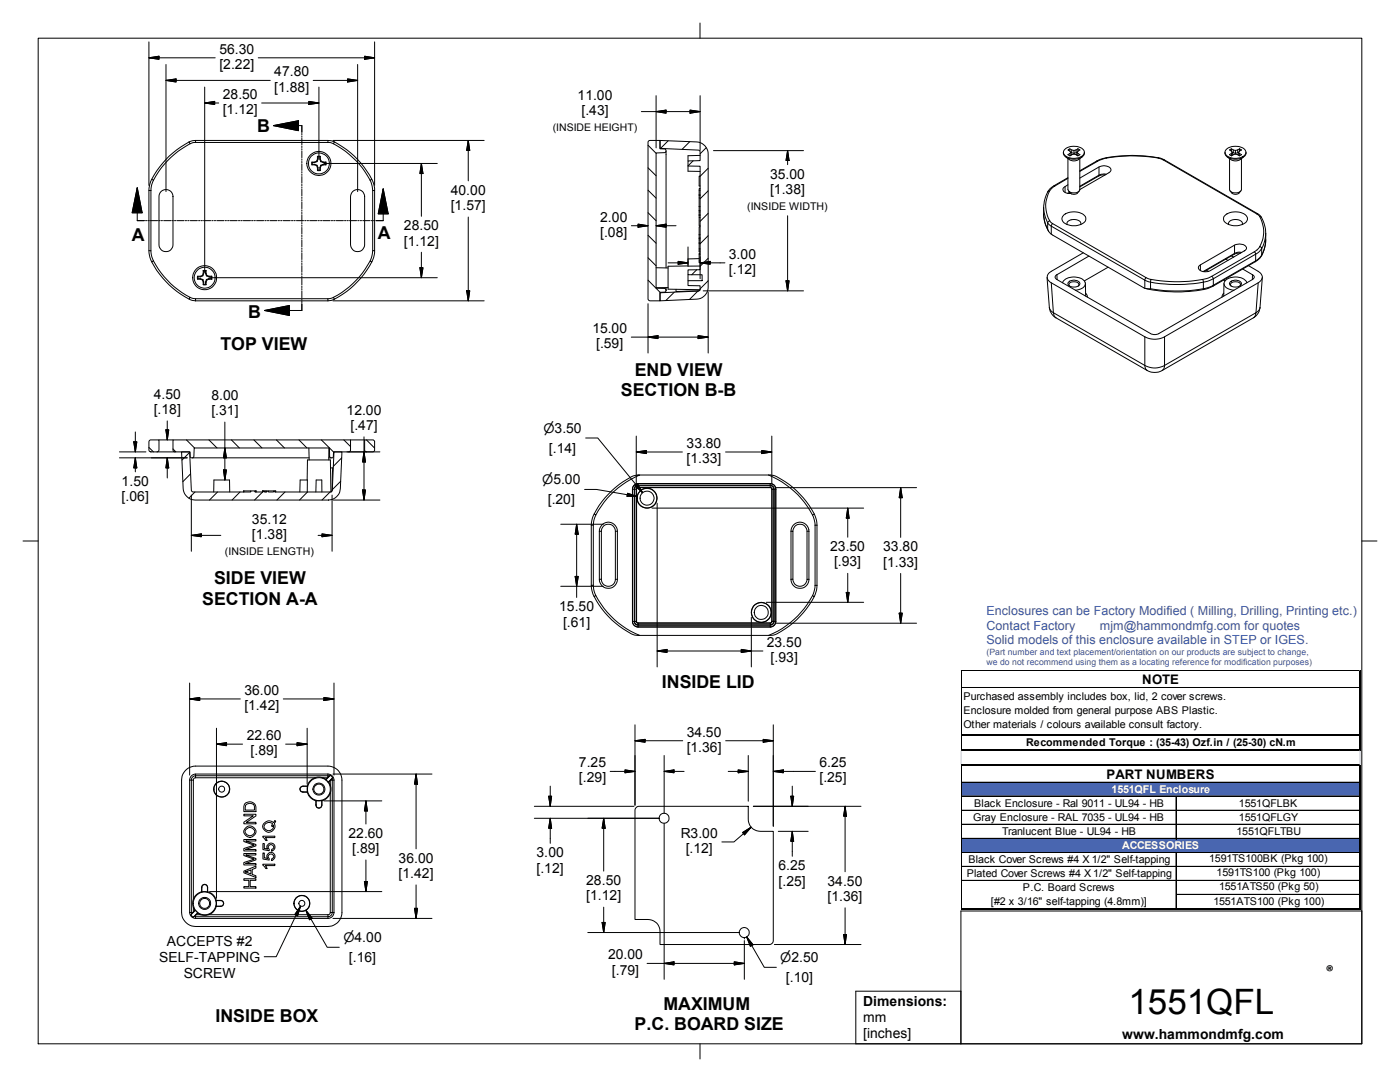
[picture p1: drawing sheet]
<svg xmlns="http://www.w3.org/2000/svg" width="279mm" height="216mm" viewBox="0 0 279 216" stroke-linecap="round" stroke-linejoin="round" font-family="sans-serif">
<g fill="none" stroke="#000" stroke-width=".2">
<path d="M29.7 38h.4M30.1 38v12M30.3 35.8l.3 .2M30.6 36l-.4 1.2-.1 .8M32.1 38.2a1.41 1.41 0 0 1 1.6-.3 1.41 1.41 0 0 1 .8 1.3v9.6a1.4 1.4 0 0 1-1.4 1.4 1.4 1.4 0 0 1-1.4-1.4v-9.6l.1-.5zM37.7 28.3a17.1 17.1 0 0 0-7.8 8.4l-.2 1.3v12.5a13 13 0 0 0 4.8 7l1.6 1.2 1.6 1 1.3 .3M37.7 28.3l.2 .4M37.7 28.3l1.3-.3v.4M37.9 28.7a17.5 17.5 0 0 0-7.3 7.3M39 28.4l-1.1 .3M39 28.4h26.4M39 28h26.4"/>
<path d="M62.2 32.3l.6 .1M62.3 32.8h.5v.1M62.3 32.4l-.1 .5M62.8 32.8l.5 .2M63.2 32.2l-.4 .1h-.6v.3v.3l1 .2M63.2 33.1l.2 .4M63.3 32.3h-.5M63.3 33l.2 .4-.1 .1M63.3 33l-.1 .1M63.4 34h.5M63.4 31.2h.5M63.4 31.2l.4 .1"/>
<path d="M63.4 31.2v.5M63.4 33.5v.5M63.4 31.7l-.2 .5M63.5 33.9l.4 .1M63.5 31.3v.5l-.1-.1M63.5 33.4v.5l-.1 .1M63.5 31.8l-.2 .5-.1-.1M63.9 31.7l.1 .6M63.9 31.2l-.1 .6M63.9 33.5l-.1 .4M63.9 31.7l.2 .5M63.9 31.2v.5"/>
<path d="M63.9 33.5v.5M64 33l-.2 .4M64 32.3l.5 .1M64 33l.1 .1M64.1 32.2l-.1 .1M64.1 33.1l-.2 .4M64.1 32.2l.4 .1M64.5 32.8l.5 .1M64.5 32.9v-.1l-.5 .2M64.5 32.3l.5 .1M64.5 32.9l-.4 .2M64.5 32.9h.5"/>
<path d="M64.5 32.3h.5M65 32.3v.6M65 32.3v.5M65.4 28v.4M65.4 28.4l1.1 .3M65.4 28l1.4 .3-.3 .4M66.5 28.7a18 18 0 0 1 7.4 7.3M66.8 28.3a17.6 17.6 0 0 1 7.4 7.5l-.3 .2M70.4 38.2a1.41 1.41 0 0 1 1.5-.3 1.41 1.41 0 0 1 .9 1.3v9.6a1.41 1.41 0 0 1-1.4 1.4 1.41 1.41 0 0 1-1.4-1.4v-9.6zM73.9 36l.4 1.2 .1 .8M74.2 35.8l.5 1.3 .1 .9M74.8 38h-.4v12"/>
<path d="M74.8 38v12M129.5 28.1l2.2-.1v1.7h.9a.37 .37 0 0 1 .3 .4 .37 .37 0 0 1-.3 .4h-1.7v27l1.7 .1a.37 .37 0 0 1 .3 .3 .37 .37 0 0 1-.3 .4h-.9v1.7h-2l-.4-.3v-31.4zM131.7 28l7.3 .3a2.42 2.42 0 0 1 2.3 2.4v26.6a2.39 2.39 0 0 1-2.3 2.4l-7.3 .3v-1.6l7.6-.3 .4-.3v-.8h-2.4v-1h2.8v-1.2h-2.8v-1h2.4v-20.6l-2.4-.1v-1l2.4-.1v-1.8l-.4-.2-7.6-.4zM132.9 30.1v23.3M137.3 33.1v1.1h2.4M139.5 38.9v2.3M139.5 39.5h.2M139.5 39h.2M139.5 38.9h.2M139.5 38h.2M139.7 31l-2.4 .1v1M139.7 37.6h-.2v1.3"/>
<path d="M139.7 35.1h-.2v2h.2M209.1 38.2a7 7 0 0 0-.8 3.2M209.5 38.1a5.9 5.9 0 0 0 0 6l-.4 .4v1.3M210.4 37.1l-.9 .6-.4 .5M210.4 37.1h.2l-1.1 1-.4 .1M212.2 30.4a1.71 1.71 0 0 0 1.9 1.4 1.9 1.9 0 0 0 2.3-1.2v-.2M212.5 29.8a2.94 2.94 0 0 1 3.8 .1 .97 .97 0 0 1-.8 1.5 2.67 2.67 0 0 1-3.3-.8l.1-.4zM212.6 37.2v1.2M212.7 31.3l.7 .5a1.71 1.71 0 0 0 1.8 0l.8-.5M213.1 35.5l-2.7 1.6M213.1 31.6v6.2a1.4 1.4 0 0 0 2.4 0M213.1 35.6l-2.5 1.5"/>
<path d="M213.1 36.9l-.5 .3a.67 .67 0 0 0-.5 .8 .67 .67 0 0 0 .8 .5l.8 .1M213.3 38.1a1.21 1.21 0 0 0 1.7 .5l.4-.5M213.5 38.4l-.4 .2M213.5 30.6l-.4 .3 .4 .2a1.12 1.12 0 0 1 1.6 0l.4-.2-.4-.3M213.5 30.6l.1 .5M213.5 29.7v.5M213.5 38.4l-.3 .2M213.7 30.4l.1 .1M213.7 30.4l.1 .5M213.7 30.4l-.2 .2M213.9 29.9l-.1 .6 .5 .1M214.3 30v.6l.5-.1"/>
<path d="M214.3 30l-.8-.3-.4 .2 .6 .5M214.7 29.9l-.4 .1M214.7 29.9l.1 .6 .2-.1 .1 .2M215.1 29.7l-.4 .2M215.1 29.7l.4 .2a.91 .91 0 0 0-.6 1M215.1 29.7v.5M215.1 30.6v.5M215.5 31.6v6.2M215.5 35.5l3.8-2.2a1.69 1.69 0 0 1 2.4 .6l-.4 .6-5.8 3.3M218.8 32.2l-3.3 1.9M218.8 32.2h.3M219.1 32.2l-3.6 2"/>
<path d="M219.3 33.3l-.1 1.8M220.6 34.9l-1.2 .2-3.9 2.2M220.8 34.8h-1.3l-4 2.4M220.8 31.5h.1M220.9 31.5l-1.8 .7M220.9 31.5a29.9 29.9 0 0 1 10.3 0M231.2 31.5l.9 .4M231.2 31.5h.1M232.1 31.9l18.7 10.8M232.3 31.9a15.5 15.5 0 0 0-5.6-.9 17.9 17.9 0 0 0-7.6 1l-.3 .2M232.3 31.9l18.7 10.8M232.3 31.9h-.2"/>
<path d="M244.5 30.4a1.63 1.63 0 0 0 1.9 1.4 1.84 1.84 0 0 0 2.3-1.4M244.8 29.8a2.94 2.94 0 0 1 3.7 .1 .95 .95 0 0 1-.7 1.5 2.64 2.64 0 0 1-3.3-.8v-.4zM244.9 31.3l.7 .5a1.71 1.71 0 0 0 1.9 0l.7-.5M245.4 31.6v6.2a1.4 1.4 0 0 0 2.4 0v-6.2M245.5 38.1a1.21 1.21 0 0 0 1.7 .5l.4-.5M245.7 30.6l-.3 .3 .4 .2a1.12 1.12 0 0 1 1.6 0l.4-.2-.4-.3M245.7 30.6l.1 .5M245.8 29.7l-.1 .5M245.9 30.4l.1 .5M245.9 30.4l-.2 .2M245.9 30.4l.2 .1M246.1 29.9v.6l.4 .1"/>
<path d="M246.5 30v.6l.5-.1M246.5 30l-.7-.3-.4 .2 .5 .5M247 29.9l-.5 .1M247 29.9v.6l.2-.1M247.2 30.4l.2 .2M247.4 29.7l-.4 .2M247.4 29.7l.4 .2a.85 .85 0 0 0-.7 1M247.4 29.7v.5M247.4 30.6l-.1 .5M29.7 50h.4l.2 1.3 .3 .8-.3 .1M30.6 52.1a17.6 17.6 0 0 0 7.3 7.2l-.2 .4M37.9 59.3l1.1 .3v.4"/>
<path d="M39 59.6h26.4v.4M39.4 55.1l.1 .1h.5M39.5 55.2l-.1 .5M39.5 55.6h.5v.1M40 55.6l.5 .2M40.4 55.9l.2 .4M40.4 55l-1 .1v.3v.3l1 .2M40.5 55.8l-.1 .1M40.5 55.8l.2 .5h-.1M40.5 55l-.5 .2v-.1M40.6 56.3v.5M40.6 56.8h.5"/>
<path d="M40.6 54.6l-.2 .4M40.6 54h.5M40.6 54l.4 .1M40.6 54v.6M40.7 56.3l-.1 .5M40.7 56.7l.4 .1M40.7 54.6l-.2 .4h-.1M40.7 54.1v.5h-.1M41.1 54.6h-.1l.2 .4M41.1 54.6l.2 .4M41.1 56.3h-.1v.4M41.1 56.3v.5"/>
<path d="M41.1 54l-.1 .6M41.1 54v.6M41.2 55l.5 .2M41.2 55.8l-.2 .5M41.2 55.8l.1 .1M41.3 55h-.1M41.3 55l.4 .1M41.3 55.9l-.2 .4M41.7 55.6l.6 .1M41.7 55.7v-.1l-.5 .2M41.7 55.1v.1h.5M41.7 55.7l-.4 .2"/>
<path d="M41.7 55.1h.6M41.7 55.7h.6M42.3 55.1v.6M42.3 55.1l-.1 .5M65.4 59.6l1.1-.3 .3 .4M66.8 59.7l-1.4 .3M74.2 52.2l-.2-.1a18.8 18.8 0 0 1-7.5 7.2M74.2 52.2a18.1 18.1 0 0 1-7.4 7.5M74.8 50h-.4l-.5 2.1M74.8 50l-.2 1.4-.4 .8M130.9 53.4l2.4 .1M132.9 57.4v.5"/>
<path d="M133.3 57.4h-2.4M137.3 54.8v1.2M137.3 53.1h-4v4.6l6.4 .2-.4 .1-4.4 .2v-.5M139.5 51.6l-2.2 .1v1.4M139.5 48.5v1.7h.2M139.5 46.8v.8M139.5 42.9v.5M139.5 41.2v.8M139.5 47.6v.9M139.5 42v.9M139.5 41.2h.2M139.5 50.8h.2"/>
<path d="M139.5 52.1h.2M139.5 48.6h.2M139.5 49.6h.2M139.5 49.9h.2M139.5 47.5h.2M139.5 42.9h.2M139.5 48.5h.2M139.5 47.6h.2M139.5 47.9h.2M139.5 46.8h.2M139.5 42h.2M139.5 42.3h.2"/>
<path d="M139.7 53.1h-2.4M139.7 50.5h-.2v1.9h.2M139.7 45.2h-.2v1.6M139.7 43.4h-.2v1.6h.2M208.3 42.7a6.3 6.3 0 0 0 1.5 4l18.7 10.8M208.3 41.4v1.3M208.3 41.4a5.5 5.5 0 0 0 1.3 3.6l.2 .1 .3-.5-.6-.5M208.3 42.7a6.7 6.7 0 0 0 1 3.5M209 55.4l.4 6M209.8 56.4l18.7 10.8M209.8 46.7v-1.6l18.7 10.8M210.1 44.6l18.6 10.8-.2 .5"/>
<path d="M210.9 54.8a.5 .5 0 0 0-.3 .5 .5 .5 0 0 0 .3 .5M210.9 54.8l.1 1M212.1 56.4a2.72 2.72 0 0 1 3.6-.9 1.09 1.09 0 0 1 .9 1.1 1.09 1.09 0 0 1-1 1.1l-1 .2M212.4 42.8a3.4 3.4 0 0 1 4.2 .4 1.15 1.15 0 0 1-.9 1.6 3.3 3.3 0 0 1-3.7-.7v-.7zM213 44.8a.88 .88 0 0 1 1-1 1.43 1.43 0 0 1 1.7 .8v.2M213.3 56.2a1.53 1.53 0 0 1 2.2 .3 1.26 1.26 0 0 1-1.8 .7l-.4-.2-.2-.3zM213.5 57.1a.55 .55 0 0 1 0-.7 .55 .55 0 0 1 .6-.2 .81 .81 0 0 1 1.2 .7l-.1 .2M216.2 50.4l-6.4 3.7a1.21 1.21 0 0 0-.8 1.2 1.21 1.21 0 0 0 .8 1.1l.4 6 .1 .5 .4 .5M216.6 56.6l.1 2.5M216.7 58.5l.2 .4 .1 .4M217.3 51.1l-6.4 3.7M221.1 53.3l-4.7 2.7"/>
<path d="M228.5 57.5l.8 .1a34.2 34.2 0 0 0 10.9 0M228.5 55.9v1.6M228.5 55.9l1.1 .4M228.7 57.6a28.7 28.7 0 0 0 11.4 .2M228.7 55.4l1 .4-.1 .5M229.6 56.3v1.3M229.6 56.3a29.8 29.8 0 0 0 10.6 0M229.7 55.8a28.5 28.5 0 0 0 10.3 0l.2 .5M239.3 53.1l7.1-4.2a1.71 1.71 0 0 1 2.4 .6l-.3 .5-6.9 4a1.64 1.64 0 0 1-2.4-.6zM239.6 52.9v1.1M240.2 57.6l-.1 .2M240.2 56.3v1.3"/>
<path d="M240.8 53.9l.4 .2M242 57.1l-1.9 .7M242.1 56.9l-.1 .2M242.1 56.9l-1.9 .7M242.1 55.6v1.3M242.1 55.6l-1.9 .7M242.1 55.6l-.3-.5-1.8 .7M244.2 55.9l.3 .1M244.2 58.5l-.3 .8M244.3 56.6l-.1 2.5M244.6 51.7l.5 .3M244.6 42.8a3.3 3.3 0 0 1 4.2 .4 1.15 1.15 0 0 1-.8 1.6 3.3 3.3 0 0 1-3.7-.7l-.1-.7z"/>
<path d="M245.2 44.8a.91 .91 0 0 1 1.1-1 1.18 1.18 0 0 1 1.6 1M245.5 56.2a1.54 1.54 0 0 1 2.3 .3 1.35 1.35 0 0 1-2.1 .6l-.3-.4zM245.7 57.1a.53 .53 0 0 1 0-.7 .53 .53 0 0 1 .6-.2 .82 .82 0 0 1 1.2 .7l-.1 .2M245.7 51.1l.5 .2M246.4 48.9l-.1 1.9M247.6 50.5l-1.2 .2-6.1 3.5M247.8 50.4l-1.2 .1-6.5 3.7M248 53.7l2 1.1M248.8 56.4a2.72 2.72 0 0 0-3.6-.9 1.08 1.08 0 0 0-.9 1.1 1.08 1.08 0 0 0 1 1.1l1 .2M249.2 53l1.9 1.1a1.2 1.2 0 0 1 .8 1.2 1.2 1.2 0 0 1-.8 1.1l-.4 6 .5-.5 .3-.5M250 54.8a.5 .5 0 0 1 .3 .5 .5 .5 0 0 1-.3 .5l-18.7 10.7a1.8 1.8 0 0 1-1.7 0l-18.7-10.7M250 54.8l-.1 1"/>
<path d="M250.5 52.2l-8.5 4.9M250.6 52l-.1 .2M250.6 52l-8.5 4.9M250.6 50.7v1.3M250.6 50.7l-8.5 4.9M250.6 50.7l.6-.4 .6-.7v1.3l-.4 .5-.8 .6M250.6 50.7l-.3-.5-8.5 4.9M250.8 42.7l.6 .5M251 42.7a4.5 4.5 0 0 1 1.6 3.4v.5M251 42.7h-.2M251.1 56.4l-18.7 10.8M251.4 43.2l.4 .2"/>
<path d="M251.4 43.2a6 6 0 0 1 0 6M251.4 49.2l-.5 .7-.6 .3M251.8 51l-.4 .5-.9 .7M251.9 55.4l-.4 6M252.6 47.9a7 7 0 0 1-.8 3.1M252.6 46.6v1.3M252.6 46.6l-.2 1.5-.3 1-.3 .5-.4-.4M39 60h26.4M209.4 61.4a2.79 2.79 0 0 0 1.3 2M209.4 61.4l.3 .5 .5 .5 18.3 10.5 .1 .7 .4 .3M210.7 63.4l18.3 10.5M228.5 67.2v5.7a4 4 0 0 0 3.9 0l-.2 .7-.3 .3"/>
<path d="M250.1 63.4l.3-.3 .3-.7-18.3 10.5v-5.7a4.2 4.2 0 0 1-3.9 0M251.5 61.4a2.63 2.63 0 0 1-1.4 2l-18.2 10.5a3.1 3.1 0 0 1-2.9 0M29.8 87.9l.2-.1h1.7l-.1 2.2-.3 .2h-1.2l-.3-.2zM31.3 90.2h3.6M31.7 87.8h2.8M34.5 87.8h35.5v2.1l-.2 .2-3.2 .1-.1 .9a.38 .38 0 0 1-.3 .3 .38 .38 0 0 1-.4-.3l-.1-1.7h-26.9l-.1 1.7a.38 .38 0 0 1-.4 .3 .38 .38 0 0 1-.3-.3l-.1-.9h-3l-.3-.2zM36.2 90.2h1.6l.4 7.6 .2 .3 11.6 .1v-.2h.9v.2h1.6v-.2h.2v.2h.6v-.2h.3v.2h1v-.2h.3v.2l11.2-.1 .2-.3 .4-7.6h1.5l-.3 7.3a2.43 2.43 0 0 1-2.4 2.3h-26.5a2.47 2.47 0 0 1-2.4-2.3zM38.4 91.4h23.3M42.7 98.2v-2.4h3.1v2.4M48.6 98h.1M48.6 98v.2M48.7 98h1.3"/>
<path d="M50.9 98h.2M51.1 98h.1M51.1 98v.2M52.5 98l-.1 .2M52.5 98h.1M52.5 98v.2M52.7 98h.6M53 98v.2M53.6 98h1M54.9 98.2v-.2h.1v.2M61.3 95.8h-1.4l-.1 2.4M61.3 95.8v2.4"/>
<path d="M61.6 89.4l.1 2.4M63 98.2l.1-2.4h1.1v2.4M65.6 91.4h.5M65.6 89.4v2.4M66 93.4h.4l-.1 4.4-.2 .3-.2-6.3h-4.5l-.1 4M69.6 90.2h3.6M70 87.8h2.8M72.8 87.8h1.7l.2 .1v2.1l-.3 .2h-1.2l-.3-.2zM122.1 97.9a12.9 12.9 0 0 1 4.9-3.1h.7a17.5 17.5 0 0 0-8.8 8l-.3-.2a13.6 13.6 0 0 1 3.5-4.7zM126.2 97.6h.1M126.5 96.9l.8-.4h26.4l.7 .2 .3 .4 .1 .5v26.4l-.2 .7-.4 .3-.5 .1h-26.4l-.7-.2-.3-.4-.1-.5v-26.4zM126.6 97.6h-.4v26.4"/>
<path d="M126.6 97.6v26.4M126.7 97.6v26.4M127 97.6v26.4M127.1 97.4h26.8v26.8h-26.8zM127.3 96.8l-.5 .2-.2 .6M127.3 96.9v.4h26.4M127.3 96.8v-.3a1.03 1.03 0 0 0-1.1 1.1M127.3 96.8h26.4M127.3 96.9h26.4M127.3 97.3l-.2 .1-.1 .2h-.3M127.3 96.9l-.4 .2-.2 .5M127.3 96.5h26.4v.3"/>
<path d="M127.7 94.8h26.4a12.8 12.8 0 0 1 5.6 3.8 11.5 11.5 0 0 1 3.3 5.8v.4M153.4 94.8a17.6 17.6 0 0 1 8.8 8M153.7 96.9v.4l.4 .2-.1 .1M153.7 96.8l.6 .2 .2 .6M153.7 96.9l.5 .2 .2 .5M153.7 96.5a1.12 1.12 0 0 1 1.1 1.1h-.3M154.1 97.6h.3v26.4h-.3zM154.5 97.6v26.4M154.8 97.6h.1M154.8 97.6v26.4M118 116.8l.2 1.4 .4 .8M118 104.8v12"/>
<path d="M118.4 116.8l.1 .8 .4 1.3-.3 .1M118.4 104.8v12h-.4M118.6 102.6l-.4 .8-.2 1.4M118.9 118.9a17.1 17.1 0 0 0 8.8 7.9h-.7a12.5 12.5 0 0 1-5.6-3.8l-1.3-1.5-1.5-2.5M118.9 102.8l-.3 .7-.2 1.3h-.4M119.6 115.6a1.8 1.8 0 0 0 1.8 1.8 1.8 1.8 0 0 0 1.8-1.8M119.6 106h.4v9.6h-.4M119.6 106v9.6M119.6 106a1.8 1.8 0 0 1 1.8-1.8 1.8 1.8 0 0 1 1.8 1.8M120 106a1.4 1.4 0 0 1 1.4-1.4 1.4 1.4 0 0 1 1.4 1.4v9.6M120 115.6a1.44 1.44 0 0 0 1.5 1.4 1.44 1.44 0 0 0 1.4-1.4h.3M122.8 106h.4"/>
<path d="M123.2 106v9.6M157.9 115.6a1.79 1.79 0 0 0 1.7 1.8 1.79 1.79 0 0 0 1.8-1.8M157.9 106h.3v9.6h-.3M157.9 106v9.6M158.2 115.6a1.45 1.45 0 0 0 1.5 1.4 1.45 1.45 0 0 0 1.4-1.4h.3M158.2 106a1.41 1.41 0 0 1 1.4-1.4 1.41 1.41 0 0 1 1.5 1.4v9.6M161.1 106h.3M161.4 106a1.79 1.79 0 0 0-1.8-1.8 1.79 1.79 0 0 0-1.7 1.8M161.4 106v9.6M162.2 118.9a17.3 17.3 0 0 1-8.8 7.9M162.2 102.8l.5 2M162.2 118.9l.3 .1a17.1 17.1 0 0 1-8.1 7.7l-1 .1"/>
<path d="M162.5 102.6l-.3 .2M162.7 116.8h.3M162.7 104.8h.3M162.7 116.8l-.1 .8-.4 1.3M162.7 104.8v12M163 116.8v.9l-.5 1.3M163 104.8v12M126.2 124h.1M126.2 124h.4M126.2 124l.3 .7 .4 .3 .4 .1M126.6 124l.2 .5 .5 .3M127 124l.1 .2 .2 .2"/>
<path d="M127 124h.1M127 124h-.3v.2l.2 .3 .4 .2M127.3 124.4v.3h26.4M127.3 124.8v.3M127.3 125.1h26.4M127.3 124.4h26.4M127.3 124.8h26.4M127.3 124.3v.1M127.3 125.1h.1M127.7 126.8h25.7M153.7 124.8v.3M153.7 124.3v.1"/>
<path d="M153.7 125.1h.1M154 124v.2l-.3 .2M154.4 124l-.3 .6-.4 .1v-.3M154.5 124l-.2 .5-.6 .3M154.5 124h.3M154.8 124h.1M154.8 124l-.2 .7-.4 .3-.5 .1M37.2 153.5l.7-.4 1.1-.2h26.4a2.77 2.77 0 0 1 2.8 2.8v26.4a2.8 2.8 0 0 1-2.8 2.8h-26.4a2.84 2.84 0 0 1-2.8-2.8v-26.4l.3-1.2zM37.8 155.7h.4M37.8 155.7v26.4M38.2 155.7h.4M38.2 155.7v26.4"/>
<path d="M38.6 155.7v23.8M39 155.2l-.3 .1-.1 .4M39 154.5v.3a.87 .87 0 0 0-.8 .9M39 155.2h23.9M60.5 158v.1M60.5 158h.8M61.3 156.9h-.8a.6 .6 0 0 0-.7 .6 .6 .6 0 0 0 .7 .6h.8M61.3 156.9h.1M61.3 158.1l.5 .9 .6 .5 .6 .3M61.3 158v.1M61.3 156.9h-.8a.57 .57 0 0 0-.6 .5 .57 .57 0 0 0 .6 .6M61.3 156.9v1.1"/>
<path d="M62.9 155.2l-.9 .5-.4 .5-.3 .7M62.9 155.2l.5-.1 1 .1M63 159.8v.8M63.1 159.7l-.1 .1M64.2 159.7h-1.1v.9M64.2 159.7v.1M64.2 159.7v.9M64.2 159.8v.8a.61 .61 0 0 1-.6 .7 .61 .61 0 0 1-.6-.7M64.4 155.2l.6 .3M64.4 155.2h1M65 155.5v.1M65 155.6l.5 .5"/>
<path d="M65.4 155.2l-.4 .3M65.4 155.1v.1M65.4 154.5v.3h.3M65.4 154.5a1.23 1.23 0 0 1 1.3 1.2M65.4 154.5h-26.4a1.23 1.23 0 0 0-1.2 1.2M65.4 155.1v-.3h-26.4v.4M65.5 156.1h.1M65.6 156.1l.3 .6M65.7 154.8l-.3 .3M65.9 158.2l-.3 .7-.4 .4-1 .5M65.9 156.7l.1 .6-.1 .9M65.9 155.7l-.3 .4"/>
<path d="M65.9 155.7v1M65.9 158.2v23.9M65.9 154.7l-.2 .1M65.9 154.7l-.9 .9M65.9 154.7l.5 .5M66 155.7h-.1M66 155.7h.3M66.3 155.4l-.3 .3M66.3 155.4v.3M66.3 155.7h.4M66.3 155.7v26.4h-.4M66.4 155.2l-.1 .2"/>
<path d="M66.4 155.2l-.9 .9M66.7 155.7v26.4M38.6 179.5l-.1 .6 .1 1M40.2 177.9l-1.1 .7-.5 .9M40.2 177.9v-.8a.6 .6 0 0 1 .6-.7 .6 .6 0 0 1 .6 .7v.8M40.2 177.1h.1M40.2 177.9l.1 .1M40.3 177.1a.56 .56 0 0 1 .5-.6 .56 .56 0 0 1 .6 .6M40.3 178h1.1M40.3 177.1v.9M41.4 177.9l.7 .3 .6 .5 .5 1M41.4 177.1v.9"/>
<path d="M41.4 177.9v.1M43.1 179.7v1.1M43.1 179.7h.9M43.2 179.7h.8a.59 .59 0 0 1 .7 .6 .59 .59 0 0 1-.7 .5h-.8M43.2 179.7h-.1M44 179.7a.56 .56 0 0 1 .6 .6 .56 .56 0 0 1-.6 .5M44 179.7h.1M48.7 162.5h2.4v.3l-1.9 1.3h1.9v.3h-2.4v-.3l1.8-1.3h-1.8zM48.7 175.3h2.4v.4h-1.2v1.2h1.2v.3h-2.4v-.3h1v-1.2h-1zM48.7 173.8l2.4-1v.4l-.8 .3v1l.8 .3v.3l-2.4-.9zM48.7 170.3h2.4v.3h-2l2 .7v.3l-2.1 .7h2.1v.3h-2.4v-.5l2-.7-2-.7zM48.7 167.5h2.4v.3h-2l2 .7v.3l-2.1 .7h2.1v.3h-2.4v-.5l2-.7-2-.7z"/>
<path d="M48.9 160.4a1.29 1.29 0 0 1 1.3-.4 1.29 1.29 0 0 1 .9 1.1v.8h-2.4v-1zM48.9 174l1.2-.4v.8zM49.1 165.5a.89 .89 0 0 1 1.2-.3 .89 .89 0 0 1 .4 1.2 .92 .92 0 0 1-1.2 .3 .92 .92 0 0 1-.5-1.1zM49.1 160.6a.95 .95 0 0 1 1-.3 .95 .95 0 0 1 .7 .8v.5h-1.9zM52.5 172.4h2.3v.3h-1.8l.3 .6h-.3zM52.5 166.9h2.3v.2h-1.8l.3 .6h-.3zM52.5 170.2h.2v1l.7 .1a.79 .79 0 0 1 .4-1.1 .79 .79 0 0 1 1.1 .5 .79 .79 0 0 1-.7 1v-.3a.52 .52 0 0 0 .2-.9 .52 .52 0 0 0-.9 .3l.2 .8-1.2-.2zM52.5 168.3h.2v1l.7 .1a.79 .79 0 0 1 .4-1.1 .79 .79 0 0 1 1.1 .5 .79 .79 0 0 1-.7 1v-.3a.51 .51 0 0 0 .3-.7 .51 .51 0 0 0-.8-.2 .51 .51 0 0 0 0 .8v.4l-1.2-.3zM52.6 164.4a1.31 1.31 0 0 1 2-.3l.2-.4 .2 .1-.3 .5a1.19 1.19 0 0 1-1 1.8 1.19 1.19 0 0 1-1.1-1.7zM52.9 164.5a1.06 1.06 0 0 1 1.5-.1l-.2 .4 .2 .1 .2-.3a.92 .92 0 0 1-.9 1.2 .92 .92 0 0 1-.9-1.2zM63 160.6h.1M64.2 160.6a.64 .64 0 0 1-.9 .5l-.2-.5"/>
<path d="M127 161.1l.5-.2h21.8v2.6a2.39 2.39 0 0 0 2.4 2.4h2.6v21.8l-.2 .5-.6 .3h-21.8v-2.6a2.35 2.35 0 0 0-2.4-2.4h-2.6v-21.8zM37.8 182.1h.4M37.8 182.1a1.23 1.23 0 0 0 1.2 1.2M38.1 182.5l.5 .5M38.2 182.1v.2M38.2 182.1h.3M38.2 182.3l-.1 .2M38.5 182.1l-.3 .2M38.6 181.1l.3 .6M38.6 181.1v.9M38.6 182l-.1 .1M38.8 182.9l-.2 .1"/>
<path d="M38.8 182.9h.2M38.9 181.7h.1M38.9 181.7l-.3 .3M39 181.7l.5 .4M39 181.7l-.9 .8M39 182.9v.4M39 182.6v.3M39 182.6l-.2 .3M39 182.9h26.4v.4M39 183.3h26.4M39.1 182.5l-.1 .1M39.1 182.5h.9"/>
<path d="M39.5 182.2l.5 .3M39.5 182.1v.1M39.5 182.2l-.4 .3M39.5 182.1l-.9 .9M40 182.5l.7 .1 .9-.1M41.6 182.5h23.8M43.1 180.8h.9M43.1 180.8h.1M43.2 180.8l-.7 1.2-.9 .5M44 180.8h.1M65.9 182.1l-.1 .3-.4 .1M66.7 182.1h-.4a.8 .8 0 0 1-.9 .8v-.4"/>
<path d="M66.7 182.1a1.23 1.23 0 0 1-1.3 1.2"/>
<circle cx="63.6" cy="32.6" r="2.4"/>
<circle cx="63.6" cy="32.6" r="2.09"/>
<circle cx="40.8" cy="55.4" r="2.09"/>
<circle cx="40.9" cy="55.4" r="2.4"/>
<circle cx="129.1" cy="99.4" r="1.95"/>
<circle cx="129.1" cy="99.4" r="2"/>
<circle cx="129.1" cy="99.4" r="1.4"/>
<circle cx="151.9" cy="122.2" r="1.41"/>
<circle cx="151.9" cy="122.2" r="1.96"/>
<circle cx="151.9" cy="122.2" r="1.99"/>
<circle cx="44.2" cy="157.5" r="1.55"/>
<circle cx="44.2" cy="157.5" r=".6"/>
<circle cx="44.2" cy="157.5" r="1.6"/>
<circle cx="63.6" cy="157.4" r="1.01"/>
<circle cx="63.6" cy="157.5" r="1.2"/>
<circle cx="63.6" cy="157.4" r="2.29"/>
<circle cx="49.9" cy="165.9" r="1.16"/>
<circle cx="132.5" cy="163.3" r="1.01"/>
<circle cx="40.8" cy="180.3" r=".99"/>
<circle cx="40.8" cy="180.3" r="1.2"/>
<circle cx="40.9" cy="180.3" r="2.29"/>
<circle cx="60.2" cy="180.3" r="1.57"/>
<circle cx="60.2" cy="180.3" r=".6"/>
<circle cx="60.3" cy="180.2" r="1.6"/>
<circle cx="148.5" cy="186.1" r="1"/>
</g>
<g fill="#4966b0">
<path d="M191.9 156.1h79.6v2.9h-79.6z"/>
<path d="M191.9 167.3h79.6v2.9h-79.6z"/>
</g>
<path d="M191.8 133.7h.1M271.4 133.7h.1M191.8 149.8v2.7M191.9 149.8v2.7M271.4 149.8v2.7" fill="none" stroke="#d9dcdf" stroke-width=".2"/>
<g fill="none" stroke="#000" stroke-width=".2">
<path d="M7.6 7.6h264.2v200.7h-264.2zM29.7 11.5l2-.3v.6zM29.7 11.5h13.2M29.7 8.4v28.6M33.1 12.9v25.3M33.1 16l2-.3v.7zM33.1 16h20.8M40.9 17.4v37M51.5 11.5h23.3M62.5 16h8.9M63.6 17.4v14.2M69.4 15.7l2 .3-2 .4z"/>
<path d="M71.4 12.9v25.3M72.8 11.2l2 .3-2 .3zM74.8 8.4v28.6M130.9 19.1v10.4M139.7 4.6v3M139.7 19.1v10.9M27.4 37.5l1 5h-2zM27.4 37.5v6.5h1.4M40.9 20.6l1.9-.4v.6zM40.9 20.6h2.7M54.6 25.1l5-1v2zM54.6 25.1h5.6v1.3"/>
<path d="M60.2 26.6v.3M60.2 27.1v.3M60.2 27.6v1.3M60.2 29.2v.2M60.2 29.7v.2M60.2 30.1v1.4M60.2 31.7v.3M60.2 32.2v.3M60.2 32.7v1.3M60.2 34.2v.3M60.2 34.8v.2M60.2 35.2v1.4"/>
<path d="M60.2 36.8v.3M60.2 37.3v.2M60.2 37.8v1.3M60.2 39.3v.3M60.2 39.8v.3M61.6 20.2l2 .4-2 .2zM63.6 20.6h-11.4M64.6 32.6h22.7M66.4 28h30.2M76.5 37.7v6.3h-1.4M76.5 37.7l1 5h-2zM84.1 32.6l.3 2h-.6z"/>
<path d="M84.1 32.6v10.6M93.5 28l.2 2h-.6zM93.5 28v8.1M129.3 38l1.6 1.5M129.3 33.5l1.6 1.6M129.3 29l1.6 1.6M130.9 22.3l2-.3v.6zM133.3 28.1l-1.5 1.5M137.6 28.3l-1.5 1.5M137.7 22l2 .3-2 .3zM138.3 32.1l-1 1M139.7 22.3h-11.7"/>
<path d="M140.9 29.5l-1.2 1.2M141.3 38.1l-1.6 1.6M141.3 33.6l-1.6 1.6M142.4 30.1h18M157.2 30.1l.3 1.9h-.6zM157.2 30.1v2.8M29 44h.3M29.5 44h.3M30 44h1.5M31.7 44h.3M32.2 44h.2M32.7 44h1.4"/>
<path d="M34.3 44h.3M34.8 44h.3M35.3 44h1.4M37 44h.2M37.5 44h.2M38 44h1.4M39.6 44h.3M40.1 44h.3M40.6 44h1.4M41.8 55.4h45.5M42.3 44h.2M42.8 44h.2"/>
<path d="M43.3 44h1.4M44.9 44h.3M45.4 44h.3M45.9 44h1.4M47.6 44h.2M48 44h.3M48.6 44h1.4M50.2 44h.3M50.7 44h.3M51.2 44h1.4M52.9 44h.2M53.4 44h.2"/>
<path d="M53.8 44h1.5M55.5 44h.3M56 44h.3M56.5 44h1.4M58.2 44h.2M58.7 44h.2M59.2 44h1.4M60.2 40.3v1.3M60.2 41.9v.2M60.2 42.4v.2M60.2 42.8v1.4M60.2 44.4v.3"/>
<path d="M60.2 44.9v.3M60.2 45.4v1.3M60.2 46.9v.3M60.2 47.5v.2M60.2 47.9v1.4M60.2 49.5v.3M60.2 50v.2M60.2 50.5v1.3M60.2 52v.3M60.2 52.5v.3M60.2 53v1.3M60.2 54.6v.2"/>
<path d="M60.2 55.1v.2M60.2 55.5v1.4M60.2 57.1v.3M60.2 57.6v.3M60.2 58.1v1.3M60.2 59.6v.3M60.8 44h.3M61.3 44h.3M61.8 44h1.4M63.5 44h.2M64 44h.2M64.4 44h1.5"/>
<path d="M66.1 44h.3M66.6 44h.3M67.1 44h1.4M68.7 44h.3M69.3 44h.2M69.7 44h1.5M71.4 44h.3M71.9 44h.3M72.4 44h1.4M74.1 44h.2M74.5 44h.3M83.8 53.4h.6l-.3 2z"/>
<path d="M84.1 50.3v5.1M93.1 58h.6l-.2 2zM93.5 43.3v16.7M127.3 44.7l2 .3-2 .3zM129.3 45h-3.3M129.3 55.9l2.4 2.4M129.3 51.4l1.6 1.6M129.3 46.9l1.6 1.6M129.3 42.4l1.6 1.6M130.9 45l2-.3v.6zM130.9 45h4M133.3 52.5h4"/>
<path d="M134.6 58.3l-1.7 1.7M135.3 52.2l2 .3-2 .2zM137.3 49.3v3.6M139 53.8l-1 1M139.3 58.1l-1.7 1.7M139.7 51.2v4.4M139.7 52.5l2-.3v.5zM140.3 58h20.1M141.3 58.3v12.1M141.3 56l-1.6 1.6M141.3 51.5l-1.6 1.6M141.3 47l-1.6 1.6"/>
<path d="M141.3 42.6l-1.6 1.6M144.7 52.5h-5M156.9 56h.6l-.3 2zM157.2 43.1v14.9M52.8 62l5-1v1.9zM60.2 60.1v.3M60.2 60.6v1.4h-7.4M66.4 60h30.2M129.3 67.3l2-.3v.6zM129.3 60.6v9.8M139.3 67l2 .3-2 .3zM141.3 67.3h-15.3"/>
<path d="M23.8 90.2h5.3M23.8 91.4h13.6M26.7 88.2h.6l-.3 2zM27 91.4v2.7M27 91.4l.3 2h-.6zM27 86.2v4M29.7 89.3l.9 .9M33.1 85.8h.6l-.3 2zM33.4 84v3.8M33.4 91.4l.3 2h-.6zM33.4 91.4v4M34.5 89.6l.6 .6"/>
<path d="M37.2 87.8l1.6 1.6M37.8 90.3l-1.5 1.5M38 94.6l-1.5 1.5M38.2 98.8v11.2M38.9 98.2l-1.2 1.2M41.7 87.8l1.6 1.6M43.4 98.2l-1.6 1.6M44.6 93.8h.6l-.3 2zM44.9 84.2v11.6M44.9 89.4l.3 2h-.6zM46.2 87.8l1.6 1.6M47.9 98.2l-1.6 1.6"/>
<path d="M50.7 87.8l1.6 1.6M52.4 98.2l-1.6 1.6M52.6 98l-.1 .1M55.2 87.8l1.6 1.6M56.9 98.2l-1.6 1.6M59.7 87.8l1.6 1.6M61.4 98.2l-1.6 1.6M64.1 87.8l2.5 2.4M65.9 98.2l-1.6 1.6M66.3 98.8v11.2M66.5 99.8h9.3M68 96l-1.7 1.7"/>
<path d="M68.2 91.4l-1.7 1.6M68.6 87.8l1.4 1.3M69.2 90.2h6.6M72.3 97.8h.6l-.3 2zM72.6 90.2l.3 2h-.6zM72.6 87.2v12.6M73.1 87.8l1.7 1.6M116.7 97.7h2.3l8.1 1.4M116.9 87.4h2.4l8.9 10.9M125.2 98.4l1.9 .7-2-.1zM126.7 96.9l.5-.3 1 1.7zM127 90.2l2-.3v.6z"/>
<path d="M127 90.2h9.2M127 87v9.6M144.8 90.2h9.2M152 89.9l2 .3-2 .3zM154 87v9.6M154.7 97.3h28.2M179.7 97.3v9.9M179.7 97.3l.4 2h-.6zM4.6 108h3M38.2 106.8l2-.3v.6zM38.2 106.8h5.9M63.5 106.8h2.8"/>
<path d="M64.3 106.5l2 .3-2 .3zM111.9 104.6h8.5M111.9 117h8.5M114.8 115h.6l-.3 2zM115.1 104.6l.3 2h-.6zM115.1 104.6v14.6M130.1 101.4h42.3M131.1 100.4v32.7M168.9 118.2h.6l-.3 2zM169.2 101.4l.3 2h-.6zM169.2 101.4v5.8M169.2 114.4v5.8"/>
<path d="M179.7 114.4v10M271.8 108h3M37.8 136.3v18.4M37.8 139.5l2.1-.3v.6zM37.8 139.5h10.2M56.5 139.5h10.2M64.6 139.2l2.1 .3-2.1 .3zM66.7 136.3v18.4M131.1 129.9l2-.3v.6zM131.1 129.9h21.2M147.9 129.6l2 .3-2 .3zM149.9 123.2v9.9"/>
<path d="M152.9 120.2h19.5M154.7 124.4h28.2M179.5 122.3h.6l-.4 2.1zM191.9 133.7v16.1M191.9 133.8h79.6M191.9 137.2h79.3M191.9 137.3h79.3M43.2 148.5l2-.3v.6zM43.2 148.5h5.2M43.2 145.3v33.9M57 148.5h4.3M59.3 148.2l2 .3-2 .3z"/>
<path d="M61.3 145.3v11.2M64.6 159.8h11.6M66.4 154.5h19.8M73 159.8l.3 2h-.6zM73 159.8v4.6M83 154.5l.3 2h-.6zM83 154.5v14.9M109.5 158.9h.6l-.3 2zM109.8 156.9v4M121.8 153.9h4.9M124.7 153.6l2 .3-2 .3zM126.7 147.8l2-.3v.6z"/>
<path d="M126.7 147.8h9.5M126.7 144.6v16.1M132.5 153.9l2-.3v.6zM132.5 153.9h4M132.5 150.7v11.6M144.8 147.8h9.5M145.3 153.9h4M147.3 153.6l2 .3-2 .3zM149.3 150.7v9.2M152.3 147.5l2 .3-2 .3zM154.3 153.9l2-.3v.6zM154.3 153.9h8.4"/>
<path d="M154.3 144.6v20.3M157.8 158.9h.6l-.3 2zM158.1 156.9v4M191.9 152.5v29.1M191.9 156.1h79.3M191.9 156.2h79.3M191.9 158.9h79.3M191.9 159h79.3M234.7 159v8.4M234.8 159v8.4M41.8 177.9h34.4M72.7 175.9h.6l-.3 2z"/>
<path d="M73 171.6v6.3M83 176.6v6.7M106.6 160.9h19.9M106.6 163.3h24.9M109.8 163.3l.3 2h-.6zM109.8 163.3v5M120.5 163.3l.3 2h-.6zM120.5 163.3v10.5M132.5 164.3v31.1M148.2 166.1l1.7-1-1.3 1.5zM149.9 165.1l-3.4 2.9h-2.4M150.3 160.9h21.5"/>
<path d="M155.3 165.9h6M158.1 165.9v5M158.1 165.9l.3 2h-.6zM168.7 160.9l.2 2h-.5zM168.7 160.9v13M191.9 161.7h79.3M191.9 161.8h79.3M191.9 164.5h79.3M191.9 167.3h79.3M191.9 167.4h79.3M191.9 170.1h79.3M191.9 172.9h79.3"/>
<path d="M191.9 175.7h79.3M234.7 170.2v11.1M234.8 170.2v11.1M234.9 178.5h36.3M60 180.8l-.6 1.9-.6-.2zM60 180.8l-4.9 10.1h-2.4M61 181.6l4.3 7.4h2.4M61 181.6l1.3 1.6-.5 .3zM66.4 183.3h19.8M82.7 181.3h.6l-.3 2zM117.3 186.1h30.2M120.2 184.1h.6l-.3 2z"/>
<path d="M120.5 181v5.1M129.1 192.2h19.4M132.5 192.2l2-.3v.6zM146.5 191.9l2 .3-2 .3zM148.5 187.1v.2M148.5 187.7v7.7M149 186.9l3.5 6.1h2.4M149 186.9l1.3 1.6-.5 .3zM154.5 188.5h17.3M168.4 186.5h.5l-.2 2zM168.7 181.1v7.4M191.8 197.8h-21v10.5h101v-26.5h-80v26.5"/>
<path d="M139.7 208.3v3"/>
</g>
<path d="M271.4 133.9v15.9M191.9 146.7h79.6M191.9 149.7h79.6M271.4 152.8v28.8M191.9 181.4h79.6" fill="none" stroke="#000" stroke-width=".32"/>
<path d="M191.9 152.6h79.6" fill="none" stroke="#000" stroke-width=".34"/>
<g fill="#000" stroke="#000" stroke-width=".2">
<path d="M29.7 11.5l2-.3v.6zM33.1 16l2-.3v.7zM69.4 15.7l2 .3-2 .4zM72.8 11.2l2 .3-2 .3zM40.9 20.6l1.9-.4v.6zM54.6 25.1l5-1v2zM61.6 20.2l2 .4-2 .2zM84.1 32.6l.3 2h-.6zM93.5 28l.2 2h-.6zM130.9 22.3l2-.3v.6zM137.7 22l2 .3-2 .3zM157.2 30.1l.3 1.9h-.6z"/>
<path d="M27.4 37.5l1 5h-2zM76.5 37.7l1 5h-2zM83.8 53.4h.6l-.3 2zM93.1 58h.6l-.2 2zM127.3 44.7l2 .3-2 .3zM130.9 45l2-.3v.6zM135.3 52.2l2 .3-2 .2zM139.7 52.5l2-.3v.5zM156.9 56h.6l-.3 2zM52.8 62l5-1v1.9zM129.3 67.3l2-.3v.6zM139.3 67l2 .3-2 .3z"/>
<path d="M26.7 88.2h.6l-.3 2zM27 91.4l.3 2h-.6zM33.1 85.8h.6l-.3 2zM33.4 91.4l.3 2h-.6zM44.6 93.8h.6l-.3 2zM44.9 89.4l.3 2h-.6zM72.3 97.8h.6l-.3 2zM72.6 90.2l.3 2h-.6zM125.2 98.4l1.9 .7-2-.1zM126.7 96.9l.5-.3 1 1.7zM127 90.2l2-.3v.6zM152 89.9l2 .3-2 .3z"/>
<path d="M179.7 97.3l.4 2h-.6zM38.2 106.8l2-.3v.6zM64.3 106.5l2 .3-2 .3zM114.8 115h.6l-.3 2zM115.1 104.6l.3 2h-.6zM168.9 118.2h.6l-.3 2zM169.2 101.4l.3 2h-.6zM37.8 139.5l2.1-.3v.6zM64.6 139.2l2.1 .3-2.1 .3zM131.1 129.9l2-.3v.6zM147.9 129.6l2 .3-2 .3zM179.5 122.3h.6l-.4 2.1z"/>
<path d="M43.2 148.5l2-.3v.6zM59.3 148.2l2 .3-2 .3zM83 154.5l.3 2h-.6zM109.5 158.9h.6l-.3 2zM124.7 153.6l2 .3-2 .3zM126.7 147.8l2-.3v.6zM132.5 153.9l2-.3v.6zM147.3 153.6l2 .3-2 .3zM152.3 147.5l2 .3-2 .3zM154.3 153.9l2-.3v.6zM157.8 158.9h.6l-.3 2zM72.7 175.9h.6l-.3 2z"/>
<path d="M73 159.8l.3 2h-.6zM109.8 163.3l.3 2h-.6zM120.5 163.3l.3 2h-.6zM148.2 166.1l1.7-1-1.3 1.5zM158.1 165.9l.3 2h-.6zM168.7 160.9l.2 2h-.5zM60 180.8l-.6 1.9-.6-.2zM61 181.6l1.3 1.6-.5 .3zM82.7 181.3h.6l-.3 2zM120.2 184.1h.6l-.3 2zM132.5 192.2l2-.3v.6zM146.5 191.9l2 .3-2 .3z"/>
<path d="M149 186.9l1.3 1.6-.5 .3zM168.4 186.5h.5l-.2 2z"/>
</g>
<text font-size="7" x="225.2" y="202.3">1551QFL</text>
<g font-size="3.5">
<text x="51.3" y="26.3">B</text>
<text x="75.4" y="47.8">A</text>
<text x="26.3" y="48">A</text>
<text x="49.5" y="63.5">B</text>
<text x="44" y="69.9">TOP VIEW</text>
<text x="126.7" y="75.1">END VIEW</text>
<text x="123.9" y="79">SECTION B-B</text>
<text x="42.7" y="116.6">SIDE VIEW</text>
<text x="40.4" y="120.6">SECTION A-A</text>
<text x="132.1" y="137.2">INSIDE LID</text>
<text x="43" y="203.9">INSIDE BOX</text>
<text x="132.4" y="201.5">MAXIMUM</text>
<text x="126.7" y="205.6">P.C. BOARD SIZE</text>
</g>
<text font-size="3.1" x="264.6" y="194.8">®</text>
<g font-size="2.8">
<text x="43.8" y="10.8">56.30</text>
<text x="43.8" y="13.8">[2.22]</text>
<text x="54.7" y="15.3">47.80</text>
<text x="44.4" y="19.8">28.50</text>
<text x="44.4" y="22.8">[1.12]</text>
<text x="54.7" y="18.3">[1.88]</text>
<text x="115.3" y="20">11.00</text>
<text x="116.1" y="23">[.43]</text>
<text x="153.7" y="35.7">35.00</text>
<text x="90" y="38.9">40.00</text>
<text x="90" y="42">[1.57]</text>
<text x="153.7" y="38.7">[1.38]</text>
<text x="80.6" y="46">28.50</text>
<text x="119.8" y="44.2">2.00</text>
<text x="119.8" y="47.3">[.08]</text>
<text x="80.6" y="49">[1.12]</text>
<text x="145.5" y="51.7">3.00</text>
<text x="145.5" y="54.7">[.12]</text>
<text x="118.2" y="66.5">15.00</text>
<text x="119" y="69.5">[.59]</text>
<text x="30.7" y="79.6">4.50</text>
<text x="30.7" y="82.7">[.18]</text>
<text x="42.2" y="79.9">8.00</text>
<text x="42.2" y="82.9">[.31]</text>
<text x="69.2" y="82.8">12.00</text>
<text x="70" y="85.8">[.47]</text>
<text x="137" y="89.4">33.80</text>
<text x="109.6" y="90.3">[.14]</text>
<text x="137" y="92.5">[1.33]</text>
<text x="24.3" y="97">1.50</text>
<text x="24.3" y="100">[.06]</text>
<text x="109.3" y="100.6">[.20]</text>
<text x="50.3" y="104.5">35.12</text>
<text x="50.3" y="107.6">[1.38]</text>
<text x="165.7" y="110">23.50</text>
<text x="166.5" y="113">[.93]</text>
<text x="176.3" y="110">33.80</text>
<text x="176.3" y="113.1">[1.33]</text>
<text x="111.6" y="122">15.50</text>
<text x="112.4" y="125.1">[.61]</text>
<text x="153" y="129.1">23.50</text>
<text x="153.8" y="132.1">[.93]</text>
<text x="48.8" y="138.7">36.00</text>
<text x="48.8" y="141.7">[1.42]</text>
<text x="49.2" y="147.7">22.60</text>
<text x="137.1" y="147">34.50</text>
<text x="50" y="150.7">[.89]</text>
<text x="115.5" y="153.1">7.25</text>
<text x="137.1" y="150">[1.36]</text>
<text x="163.5" y="153.1">6.25</text>
<text x="115.5" y="156.1">[.29]</text>
<text x="163.5" y="156.1">[.25]</text>
<text x="69.6" y="167.2">22.60</text>
<text x="135.8" y="167.2">R3.00</text>
<text x="70.3" y="170.2">[.89]</text>
<text x="79.5" y="172.2">36.00</text>
<text x="107.1" y="171.1">3.00</text>
<text x="136.9" y="170.2">[.12]</text>
<text x="155.4" y="173.7">6.25</text>
<text x="79.5" y="175.2">[1.42]</text>
<text x="107.1" y="174.1">[.12]</text>
<text x="117" y="176.6">28.50</text>
<text x="117" y="179.7">[1.12]</text>
<text x="155.4" y="176.7">[.25]</text>
<text x="165.1" y="176.7">34.50</text>
<text x="165.1" y="179.8">[1.36]</text>
<text x="31.7" y="191.9">SELF-TAPPING</text>
<text x="33.3" y="188.7">ACCEPTS #2</text>
<text x="69.6" y="191.9">[.16]</text>
<text x="121.4" y="191.4">20.00</text>
<text x="36.7" y="195.1">SCREW</text>
<text x="122.1" y="194.5">[.79]</text>
<text x="156.8" y="195.9">[.10]</text>
<text x="172.3" y="200.8">Dimensions:</text>
<text x="172.3" y="204">mm</text>
<text x="172.3" y="207.1">[inches]</text>
<text x="223.9" y="207.3">www.hammondmfg.com</text>
</g>
<g font-size="2.6">
<text x="108.4" y="86.4">⌀3.50</text>
<text x="108.2" y="96.6">⌀5.00</text>
<text x="227.9" y="136.5">NOTE</text>
<text x="220.8" y="155.4">PART NUMBERS</text>
<text x="68.5" y="188">⌀4.00</text>
<text x="155.7" y="192">⌀2.50</text>
</g>
<g font-size="2.5" fill="#3a51a2">
<text x="196.9" y="122.8">Enclosures can be Factory Modified ( Milling, Drilling, Printing etc.)</text>
<text x="196.9" y="125.6">Contact Factory</text>
<text x="219.5" y="125.6">mjm@hammondmfg.com for quotes</text>
<text x="196.9" y="128.5">Solid models of this enclosure available in STEP or IGES.</text>
</g>
<g font-size="2.1">
<text x="110.3" y="26.1">(INSIDE HEIGHT)</text>
<text x="149.1" y="41.8">(INSIDE WIDTH)</text>
<text x="44.9" y="110.7">(INSIDE LENGTH)</text>
<text x="192.3" y="139.8">Purchased assembly includes box, lid, 2 cover screws.</text>
<text x="192.3" y="142.6">Enclosure molded from general purpose ABS Plastic.</text>
<text x="192.3" y="145.4">Other materials / colours available consult factory.</text>
<text x="204.8" y="148.9">Recommended Torque : (35-43) Ozf.in / (25-30) cN.m</text>
<text x="194.4" y="161">Black Enclosure - Ral 9011 - UL94 - HB</text>
<text x="247.2" y="161">1551QFLBK</text>
<text x="194.2" y="163.8">Gray Enclosure - RAL 7035 - UL94 - HB</text>
<text x="200" y="166.6">Tranlucent Blue - UL94 - HB</text>
<text x="246.8" y="166.6">1551QFLTBU</text>
<text x="247.2" y="163.8">1551QFLGY</text>
<text x="193.3" y="172.1">Black Cover Screws #4 X 1/2&quot; Self-tapping</text>
<text x="241.3" y="172">1591TS100BK (Pkg 100)</text>
<text x="192.9" y="174.9">Plated Cover Screws #4 X 1/2&quot; Self-tapping</text>
<text x="204.2" y="177.7">P.C. Board Screws</text>
<text x="242.8" y="174.8">1591TS100 (Pkg 100)</text>
<text x="243.3" y="177.6">1551ATS50 (Pkg 50)</text>
<text x="197.7" y="180.5">[#2 x 3/16&quot; self-tapping (4.8mm)]</text>
<text x="242.1" y="180.5">1551ATS100 (Pkg 100)</text>
</g>
<g font-size="2.1" fill="#fff">
<text x="221.8" y="158.2">1551QFL Enclosure</text>
<text x="224" y="169.4">ACCESSORIES</text>
</g>
<g font-size="1.7" fill="#3a51a2">
<text x="196.9" y="130.7">(Part number and text placement/orientation on our products are subject to change,</text>
<text x="196.9" y="132.6">we do not recommend using them as a locating reference for modification purposes)</text>
</g>
</svg>
